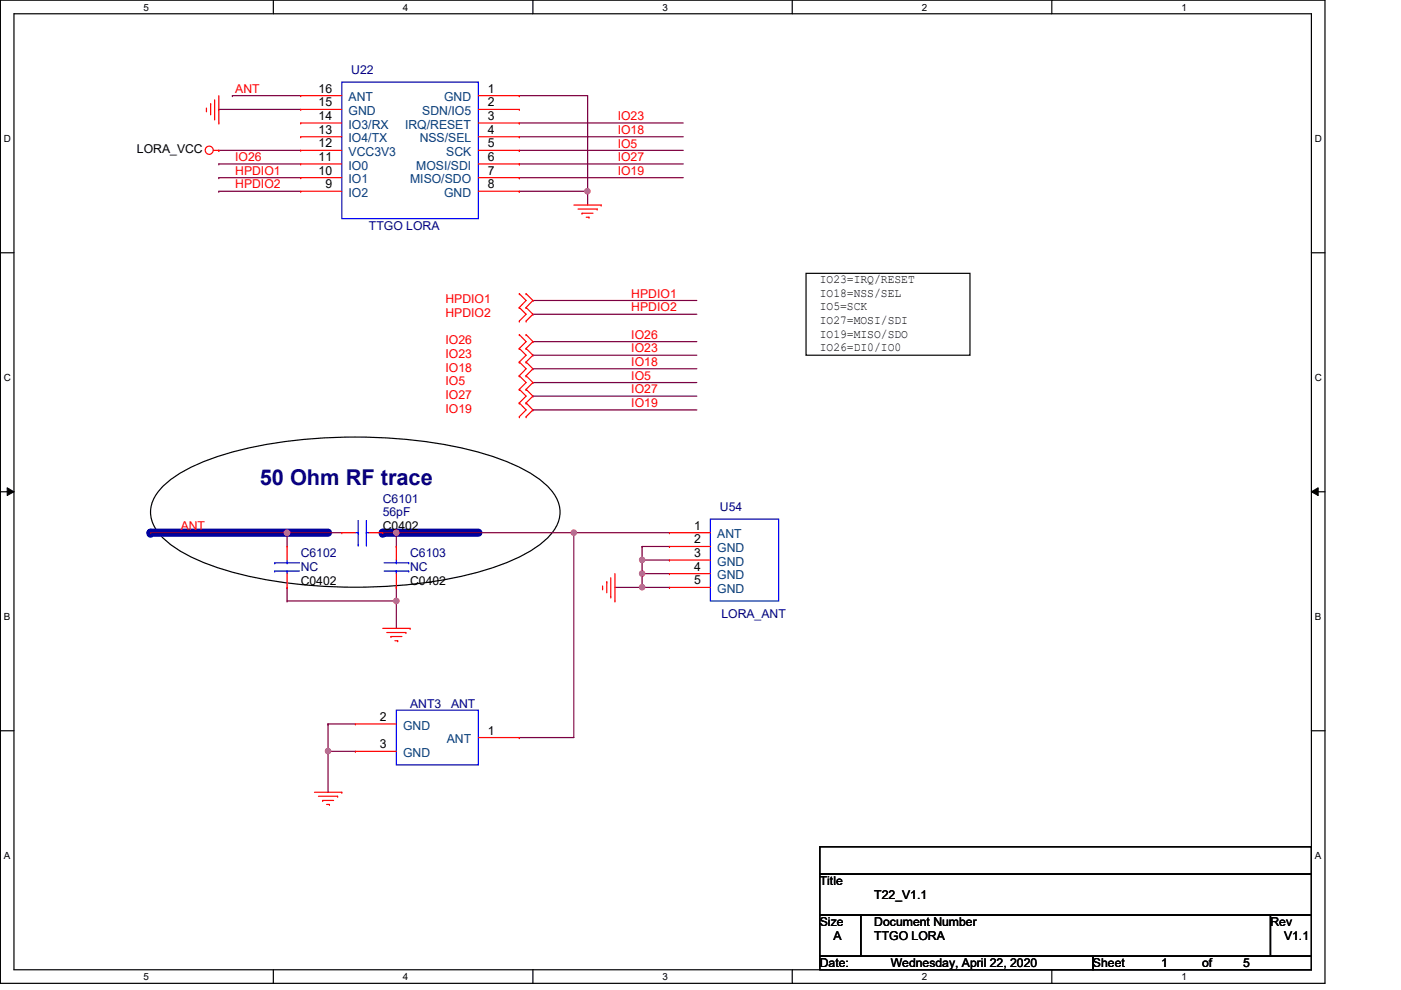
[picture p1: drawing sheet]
<svg xmlns="http://www.w3.org/2000/svg" width="297mm" height="210mm" viewBox="0 0 297 210" stroke-linecap="round" stroke-linejoin="round" font-family="sans-serif">
<path d="M.1 0h280.8v208.5h-280.8zM3 2.9h275v202.7h-275z" fill="none" stroke="#000" stroke-width=".25"/>
<g fill="#fff">
<path d="M30.4 .3h1.2v2.4h-1.2z"/>
<path d="M30.4 205.9h1.2v2.3h-1.2z"/>
</g>
<path d="M58 0v2.9M58 205.6v2.9" fill="none" stroke="#000" stroke-width=".25"/>
<g fill="#fff">
<path d="M85.4 .3h1.2v2.4h-1.2z"/>
<path d="M85.4 205.9h1.2v2.3h-1.2z"/>
</g>
<path d="M113 0v2.9M113 205.6v2.9" fill="none" stroke="#000" stroke-width=".25"/>
<g fill="#fff">
<path d="M140.5 .3h1.1v2.4h-1.1z"/>
<path d="M140.5 205.9h1.1v2.3h-1.1z"/>
</g>
<path d="M168 0v2.9M168 205.6v2.9" fill="none" stroke="#000" stroke-width=".25"/>
<g fill="#fff">
<path d="M195.4 .3h1.2v2.4h-1.2z"/>
<path d="M195.4 205.9h1.2v2.3h-1.2z"/>
</g>
<path d="M223 0v2.9M223 205.6v2.9" fill="none" stroke="#000" stroke-width=".25"/>
<g fill="#fff">
<path d="M250.5 .3h1.1v2.4h-1.1z"/>
<path d="M250.5 205.9h1.1v2.3h-1.1z"/>
<path d="M.8 28.2h1.5v2.4h-1.5z"/>
<path d="M278.8 28.2h1.4v2.4h-1.4z"/>
<path d="M.8 78.9h1.5v2.3h-1.5z"/>
<path d="M278.8 78.9h1.4v2.3h-1.4z"/>
</g>
<path d="M.1 53.6h2.9M278 53.6h2.9" fill="none" stroke="#000" stroke-width=".25"/>
<g fill="#fff">
<path d="M.8 129.6h1.4v2.3h-1.4z"/>
<path d="M278.8 129.6h1.3v2.3h-1.3z"/>
</g>
<path d="M.1 104.3h2.9M278 104.3h2.9" fill="none" stroke="#000" stroke-width=".25"/>
<path d="M1.5 103.4l1.5 .9-1.5 .8zM278 104.3l1.5-.9v1.7z" fill="#000"/>
<path d="M1.5 103.4l1.5 .9-1.5 .8zM278 104.3l1.5-.9v1.7z" fill="none" stroke="#000" stroke-width=".21"/>
<g fill="#fff">
<path d="M.8 180.3h1.4v2.3h-1.4z"/>
<path d="M278.8 180.3h1.3v2.3h-1.3z"/>
</g>
<path d="M34.8 102.9a34.7 34.7 0 0 1 14.4-7 108.2 108.2 0 0 1 52.2 0 34.8 34.8 0 0 1 14.5 7 7.2 7.2 0 0 1 2.4 8 14.2 14.2 0 0 1-6.6 6.3 65.6 65.6 0 0 1-23.9 6.6 104.9 104.9 0 0 1-41-3.2 32.8 32.8 0 0 1-12-6.4 7.2 7.2 0 0 1-2.4-8l.6-1.1zM.1 154.9h2.9M278 154.9h2.9" fill="none" stroke="#000" stroke-width=".25"/>
<path d="M31.9 112.9h37.7" fill="none" stroke="#0000a0" stroke-width="1.7"/>
<circle cx="31.9" cy="112.9" r=".87" fill="#0000a0"/>
<path d="M81.1 112.9h20.3" fill="none" stroke="#0000a0" stroke-width="1.7"/>
<circle cx="81.1" cy="112.9" r=".87" fill="#0000a0"/>
<path d="M170.9 58h34.8v17.3h-34.8z" fill="none" stroke="#000" stroke-width=".25"/>
<g fill="none" stroke="#7f003f" stroke-width=".25">
<path d="M46.4 31.9h.1M46.4 23.2h.1M46.4 31.9h17.4M46.4 23.2h17.4M49.3 20.3h.1M49.3 20.3h14.5M110.1 37.7h.1M110.1 34.8h.1M110.1 31.9h.1M110.1 29h.1M110.1 26.1h.1M110.1 20.3h.1"/>
<path d="M110.1 37.7h34.8M110.1 34.8h34.8M110.1 31.9h34.8M110.1 29h34.8M110.1 26.1h34.8M110.1 20.3h14.5M110.1 40.6h.1M110.1 40.6h14.5M124.6 40.6h.1M124.6 40.6v2.9M113 78.2h.1M113 75.3h.1"/>
<path d="M113 78.2h34.7M113 75.3h34.7M113 86.9h.1M113 84h.1M113 81.1h.1M113 86.9h34.7M113 84h34.7M113 81.1h34.7M60.9 112.9h.1M60.9 112.9v3M84 112.9h.1M84 112.9v3"/>
<path d="M84 127.4h.1M84 127.4v5.8"/>
</g>
<circle cx="84" cy="127.4" r=".56" fill="#f0f"/>
<circle cx="84" cy="127.4" r=".56" fill="none" stroke="#f0f" stroke-width=".25"/>
<path d="M31.9 112.9h.1M31.9 112.9h40.6M60.9 112.9h.1M60.9 124.5h.1M60.9 124.5v2.9" fill="none" stroke="#7f003f" stroke-width=".25"/>
<circle cx="60.9" cy="113" r=".56" fill="#f0f"/>
<circle cx="60.9" cy="113" r=".56" fill="none" stroke="#f0f" stroke-width=".25"/>
<path d="M81.1 112.9h.1M81.1 112.9h2.9M60.9 127.4h.1M84 124.5h.1M84 124.5v2.9h-23.1" fill="none" stroke="#7f003f" stroke-width=".25"/>
<circle cx="84" cy="112.9" r=".56" fill="#f0f"/>
<circle cx="84" cy="112.9" r=".56" fill="none" stroke="#f0f" stroke-width=".25"/>
<g fill="none" stroke="#7f003f" stroke-width=".25">
<path d="M46.4 34.8h.1M46.4 37.7h.1M46.4 34.8h17.4M46.4 37.7h17.4M46.4 40.6h.1M46.4 40.6h17.4M113 72.4h.1M113 63.7h.1M113 66.6h.1M113 72.4h34.7M113 63.7h34.7M113 66.6h34.7"/>
<path d="M121.7 112.9h.1M121.7 112.9h20.2M130.4 124.5h5.7M136.1 124.5h.1"/>
</g>
<circle cx="136.1" cy="124.5" r=".56" fill="#f0f"/>
<circle cx="136.1" cy="124.5" r=".56" fill="none" stroke="#f0f" stroke-width=".25"/>
<path d="M136.1 115.9h.1M136.1 118.7h.1M136.1 115.9h5.8M136.1 115.9v2.8M136.1 121.6h.1M136.1 124.5h5.8M136.1 121.6h5.8M141.9 124.5h.1" fill="none" stroke="#7f003f" stroke-width=".25"/>
<circle cx="136.1" cy="121.6" r=".56" fill="#f0f"/>
<circle cx="136.1" cy="121.6" r=".56" fill="none" stroke="#f0f" stroke-width=".25"/>
<path d="M136.1 118.7h.1M136.1 118.7h5.8M136.1 124.5h.1M136.1 121.6v2.9" fill="none" stroke="#7f003f" stroke-width=".25"/>
<circle cx="136.1" cy="118.7" r=".56" fill="#f0f"/>
<circle cx="136.1" cy="118.7" r=".56" fill="none" stroke="#f0f" stroke-width=".25"/>
<path d="M136.1 118.7v2.9M136.1 121.6h.1M69.6 153.5h.1M69.6 159.3h.1M69.6 153.5h5.7M69.6 153.5v5.8M69.6 159.3h5.7" fill="none" stroke="#7f003f" stroke-width=".25"/>
<circle cx="69.5" cy="159.3" r=".56" fill="#f0f"/>
<circle cx="69.5" cy="159.3" r=".56" fill="none" stroke="#f0f" stroke-width=".25"/>
<path d="M121.7 112.9h.1M121.7 112.9v43.5h-11.6M69.6 159.3h.1M69.6 159.3v8.7M110.1 156.4h.1" fill="none" stroke="#7f003f" stroke-width=".25"/>
<circle cx="121.7" cy="112.9" r=".56" fill="#f0f"/>
<circle cx="121.7" cy="112.9" r=".56" fill="none" stroke="#f0f" stroke-width=".25"/>
<path d="M124.6 20.3v20.3M124.6 40.6h.1M84 112.9h.1M84 112.9h37.7" fill="none" stroke="#7f003f" stroke-width=".25"/>
<circle cx="124.5" cy="40.6" r=".56" fill="#f0f"/>
<circle cx="124.5" cy="40.6" r=".56" fill="none" stroke="#f0f" stroke-width=".25"/>
<g fill="none" stroke="#f00" stroke-width=".25">
<path d="M43.8 23.5h.1M43.8 22.9v.6M44.7 22h.1M44.7 22v2.3M45.3 31.9h1.1M45.5 25.2h.1M45.5 21.2v4M46.4 26.1h.1M46.4 31.9h.1M46.4 20.3v5.8M63.8 20.3h.1M63.8 31.9h.1"/>
<path d="M63.8 26.1h.1M63.8 29h.1M63.8 34.8h.1M63.8 37.7h.1M63.8 23.2h.1M63.8 31.9h8.7M63.8 20.3h8.7M63.8 37.7h8.7M63.8 34.8h8.7M63.8 29h8.7M63.8 26.1h8.7M63.8 23.2h8.7"/>
<path d="M101.4 31.9h8.7M101.4 20.3h8.7M101.4 37.7h8.7M101.4 34.8h8.7M101.4 29h8.7M101.4 26.1h8.7M101.4 23.2h8.7M110.1 37.7h.1M110.1 34.8h.1M110.1 31.9h.1M110.1 29h.1M110.1 26.1h.1"/>
<path d="M110.1 23.2h.1M110.1 20.3h.1M63.8 40.6h.1M63.8 40.6h8.7M101.4 40.6h8.7M110.1 40.6h.1M121.7 43.5h5.8M122.6 44.3h4M123.4 45.2h.1M123.4 45.2h2.3M124.3 46.1h.6M124.9 46.1h.1"/>
<path d="M126.6 44.3h.1M127.5 43.5h.1M110.1 73.9h.1M110.1 76.8h.1M110.1 79.7h.1M110.1 71h.1M110.1 62.3h.1M110.1 65.2h.1M110.1 68.1h.1M110.1 73.9l1.4 1.4-1.4 1.5M110.1 76.8l1.4 1.4-1.4 1.5M110.1 79.7l1.4 1.4-1.4 1.4"/>
<path d="M110.1 71l1.4 1.4-1.4 1.5M110.1 62.3l1.4 1.4-1.4 1.5M110.1 65.2l1.4 1.4-1.4 1.5M111.5 76.8h.1M111.5 73.9h.1M111.5 79.7h.1M111.5 71h.1M111.5 65.2h.1M111.5 62.3h.1M111.5 68.1h.1M111.5 73.9l1.5 1.4-1.5 1.5M111.5 76.8l1.5 1.4-1.5 1.5"/>
<path d="M111.5 79.7l1.5 1.4-1.5 1.4M111.5 71l1.5 1.4-1.5 1.5M111.5 62.3l1.5 1.4-1.5 1.5M111.5 65.2l1.5 1.4-1.5 1.5M110.1 82.5h.1M110.1 85.4h.1M110.1 88.3h.1M110.1 82.5l1.4 1.5-1.4 1.4M110.1 85.4l1.4 1.5-1.4 1.4M111.5 82.5h.1M111.5 85.4h.1M111.5 88.3h.1"/>
<path d="M111.5 82.5l1.5 1.5-1.5 1.4M111.5 85.4l1.5 1.5-1.5 1.4M60.9 115.9h.1M60.9 115.9v2.8M72.5 112.9h.1M72.5 112.9h2.8M78.2 112.9h2.9M81.1 112.9h.1M84 115.9h.1M84 115.9v2.8M141.9 112.9h.1M141.9 115.9h.1"/>
<path d="M141.9 118.7h.1M141.9 112.9h8.7M141.9 115.9h8.7M141.9 118.7h8.7M60.9 124.5h.1M60.9 121.6v2.9M81.1 133.2h5.8M82 134.1h4.1M82.9 135h.1M82.9 135h2.3M83.7 135.8h.6M84 124.5h.1"/>
<path d="M84 121.6v2.9M84.3 135.8h.1M86.1 134.1h.1M86.9 133.2h.1M127.8 124.8h.1M127.8 124.2v.6M128.6 123.4h.1M128.6 123.4v2.3M129.5 126.6h.1M129.5 122.5v4.1M130.4 127.4h.1M130.4 121.6v5.8"/>
<path d="M141.9 121.6h.1M141.9 124.5h.1M141.9 121.6h8.7M141.9 124.5h8.7M75.3 153.5h.1M75.3 159.3h.1M75.3 153.5h8.7M75.3 159.3h8.7M101.4 156.4h8.7M110.1 156.4h.1M66.7 168h5.8M67.5 168.8h4.1"/>
<path d="M68.4 169.7h.1M68.4 169.7h2.3M69.3 170.6h.5M69.8 170.6h.1M71.6 168.8h.1M72.5 168h.1"/>
<circle cx="44.4" cy="31.8" r=".86"/>
</g>
<path d="M173.8 179.5h104.2v5.8h-104.2zM173.8 185.3h104.2v8.7h-104.2zM173.8 194h8.7v8.7h-8.7zM182.5 194h86.9v8.7h-86.9zM269.4 194h8.6v8.7h-8.6zM173.8 202.7h57.9v2.9h-57.9zM231.7 202.7h46.3v2.9h-46.3z" fill="none" stroke="#000" stroke-width=".25"/>
<g fill="none" stroke="#00f" stroke-width=".25">
<path d="M72.5 17.4h28.9v29h-28.9zM58.2 119.3h.1M58.2 119.3h5.3M60.9 119.3h.1M60.9 118.7v.6M75.3 112.9h.6M75.9 115.6h.1M75.9 112.9h.1M75.9 110.4v5.2M77.7 112.9h.1M77.7 115.6h.1M77.7 112.9h.5"/>
<path d="M77.7 110.4v5.2M81.4 119.3h5.3M84 119.3h.1M84 118.7v.6M86.7 119.3h.1M150.6 110.1h14.5v17.3h-14.5zM58.2 121.1h.1M58.2 121.1h5.3M60.9 121.1h.1M60.9 121.1v.5M81.4 121.1h5.3M84 121.1h.1"/>
<path d="M84 121.1v.5M86.7 121.1h.1M84 150.6h17.4v11.6h-17.4z"/>
</g>
<circle cx="84" cy="127.4" r=".56" fill="#f0f"/>
<circle cx="84" cy="127.4" r=".56" fill="none" stroke="#f0f" stroke-width=".25"/>
<circle cx="60.9" cy="113" r=".56" fill="#f0f"/>
<circle cx="60.9" cy="113" r=".56" fill="none" stroke="#f0f" stroke-width=".25"/>
<circle cx="84" cy="112.9" r=".56" fill="#f0f"/>
<circle cx="84" cy="112.9" r=".56" fill="none" stroke="#f0f" stroke-width=".25"/>
<circle cx="136.1" cy="124.5" r=".56" fill="#f0f"/>
<circle cx="136.1" cy="124.5" r=".56" fill="none" stroke="#f0f" stroke-width=".25"/>
<circle cx="136.1" cy="121.6" r=".56" fill="#f0f"/>
<circle cx="136.1" cy="121.6" r=".56" fill="none" stroke="#f0f" stroke-width=".25"/>
<circle cx="136.1" cy="118.7" r=".56" fill="#f0f"/>
<circle cx="136.1" cy="118.7" r=".56" fill="none" stroke="#f0f" stroke-width=".25"/>
<circle cx="69.5" cy="159.3" r=".56" fill="#f0f"/>
<circle cx="69.5" cy="159.3" r=".56" fill="none" stroke="#f0f" stroke-width=".25"/>
<circle cx="121.7" cy="112.9" r=".56" fill="#f0f"/>
<circle cx="121.7" cy="112.9" r=".56" fill="none" stroke="#f0f" stroke-width=".25"/>
<circle cx="124.5" cy="40.6" r=".56" fill="#f0f"/>
<circle cx="124.5" cy="40.6" r=".56" fill="none" stroke="#f0f" stroke-width=".25"/>
<text font-size="4.6" fill="#00007f" x="55.1" y="102.7">50 Ohm RF trace</text>
<g font-size="2.6" fill="#00007f">
<text x="74.5" y="15.7">U22</text>
<text x="78.2" y="48.7">TTGO LORA</text>
<text x="81.1" y="106.6">C6101</text>
<text x="81.1" y="109.5">56pF</text>
<text x="152.7" y="108.3">U54</text>
<text x="63.8" y="118.2">C6102</text>
<text x="86.9" y="118.2">C6103</text>
<text x="63.8" y="121.1">NC</text>
<text x="86.9" y="121.1">NC</text>
<text x="152.9" y="130.9">LORA_ANT</text>
<text x="86.9" y="150">ANT3</text>
<text x="95.6" y="150">ANT</text>
</g>
<g font-size="2.6" fill="#f00">
<text x="49.9" y="19.7">ANT</text>
<text x="131" y="28.4">IO18</text>
<text x="131" y="25.5">IO23</text>
<text x="49.9" y="34.2">IO26</text>
<text x="131" y="34.2">IO27</text>
<text x="131" y="31.3">IO5</text>
<text x="49.9" y="37.1">HPDIO1</text>
<text x="49.9" y="40">HPDIO2</text>
<text x="131" y="37.1">IO19</text>
<text x="94.4" y="64.3">HPDIO1</text>
<text x="133.9" y="63.1">HPDIO1</text>
<text x="94.4" y="67.2">HPDIO2</text>
<text x="133.9" y="71.8">IO26</text>
<text x="133.9" y="66">HPDIO2</text>
<text x="94.4" y="75.9">IO23</text>
<text x="94.4" y="73">IO26</text>
<text x="133.9" y="77.6">IO18</text>
<text x="133.9" y="74.7">IO23</text>
<text x="94.4" y="78.8">IO18</text>
<text x="94.4" y="81.7">IO5</text>
<text x="133.9" y="83.4">IO27</text>
<text x="133.9" y="80.5">IO5</text>
<text x="94.4" y="84.6">IO27</text>
<text x="94.4" y="87.5">IO19</text>
<text x="133.9" y="86.3">IO19</text>
<text x="38.3" y="112.4">ANT</text>
</g>
<g font-size="2.6">
<text x="67.6" y="19.6">16</text>
<text x="67.6" y="22.6">15</text>
<text x="103.5" y="22.6">2</text>
<text x="103.5" y="19.6">1</text>
<text x="67.6" y="25.4">14</text>
<text x="67.6" y="28.4">13</text>
<text x="103.5" y="28.4">4</text>
<text x="103.5" y="25.4">3</text>
<text x="29" y="32.5">LORA_VCC</text>
<text x="67.6" y="31.2">12</text>
<text x="67.6" y="34.1">11</text>
<text x="103.5" y="34.1">6</text>
<text x="103.5" y="31.2">5</text>
<text x="67.6" y="37">10</text>
<text x="69" y="39.9">9</text>
<text x="103.5" y="37">7</text>
<text x="103.5" y="39.9">8</text>
<text x="173.8" y="60">IO23=IRQ/RESET</text>
<text x="173.8" y="62.9">IO18=NSS/SEL</text>
<text x="173.8" y="65.8">IO5=SCK</text>
<text x="173.8" y="68.7">IO27=MOSI/SDI</text>
<text x="173.8" y="71.6">IO19=MISO/SDO</text>
<text x="173.8" y="74.5">IO26=DI0/IO0</text>
<text x="81.1" y="112.4">C0402</text>
<text x="147.1" y="112.3">1</text>
<text x="147.1" y="115.2">2</text>
<text x="147.1" y="118.1">3</text>
<text x="63.8" y="124">C0402</text>
<text x="86.9" y="124">C0402</text>
<text x="147.1" y="121">4</text>
<text x="147.1" y="123.9">5</text>
<text x="80.6" y="152.9">2</text>
<text x="103.5" y="155.7">1</text>
<text x="80.6" y="158.7">3</text>
<text x="173.8" y="187.7">Title</text>
<text x="185.4" y="190.6">T22_V1.1</text>
<text x="173.8" y="196.3">Size</text>
<text x="185.4" y="196.3">Document Number</text>
<text x="269.4" y="196.3">Rev</text>
<text x="176.7" y="199.3">A</text>
<text x="185.4" y="199.3">TTGO LORA</text>
<text x="272.2" y="199.3">V1.1</text>
<text x="173.8" y="205.1">Date:</text>
<text x="188.8" y="205.1">Wednesday, April 22, 2020</text>
<text x="231.7" y="205.1">Sheet</text>
<text x="246.2" y="205.1">1</text>
<text x="254.9" y="205.1">of</text>
<text x="263.6" y="205.1">5</text>
</g>
<g font-size="2.6" fill="#003f7f">
<text x="73.9" y="21.5">ANT</text>
<text x="94.1" y="21.5">GND</text>
<text x="73.9" y="27.3">IO3/RX</text>
<text x="73.9" y="24.4">GND</text>
<text x="85.9" y="27.3">IRQ/RESET</text>
<text x="89.5" y="24.4">SDN/IO5</text>
<text x="73.9" y="33.1">VCC3V3</text>
<text x="73.9" y="30.2">IO4/TX</text>
<text x="73.9" y="35.9">IO0</text>
<text x="88.3" y="35.9">MOSI/SDI</text>
<text x="89" y="30.2">NSS/SEL</text>
<text x="94.6" y="33.1">SCK</text>
<text x="73.9" y="38.9">IO1</text>
<text x="73.9" y="41.7">IO2</text>
<text x="86.9" y="38.9">MISO/SDO</text>
<text x="94.1" y="41.7">GND</text>
<text x="152.1" y="114.1">ANT</text>
<text x="152.1" y="117.1">GND</text>
<text x="152.1" y="119.9">GND</text>
<text x="152.1" y="122.8">GND</text>
<text x="152.1" y="125.7">GND</text>
<text x="85.5" y="154.7">GND</text>
<text x="85.5" y="160.5">GND</text>
<text x="94.7" y="157.6">ANT</text>
</g>
<g font-size="2.1">
<text x="30.4" y="2.2">5</text>
<text x="85.4" y="2.2">4</text>
<text x="140.5" y="2.2">3</text>
<text x="195.4" y="2.2">2</text>
<text x="250.5" y="2.2">1</text>
<text x=".8" y="30.1">D</text>
<text x="278.8" y="30.1">D</text>
<text x=".8" y="80.8">C</text>
<text x="278.8" y="80.8">C</text>
<text x=".8" y="131.5">B</text>
<text x="278.8" y="131.5">B</text>
<text x=".8" y="182.2">A</text>
<text x="278.8" y="182.2">A</text>
<text x="30.4" y="207.8">5</text>
<text x="85.4" y="207.8">4</text>
<text x="140.5" y="207.8">3</text>
<text x="195.4" y="207.8">2</text>
<text x="250.5" y="207.8">1</text>
</g>
</svg>
